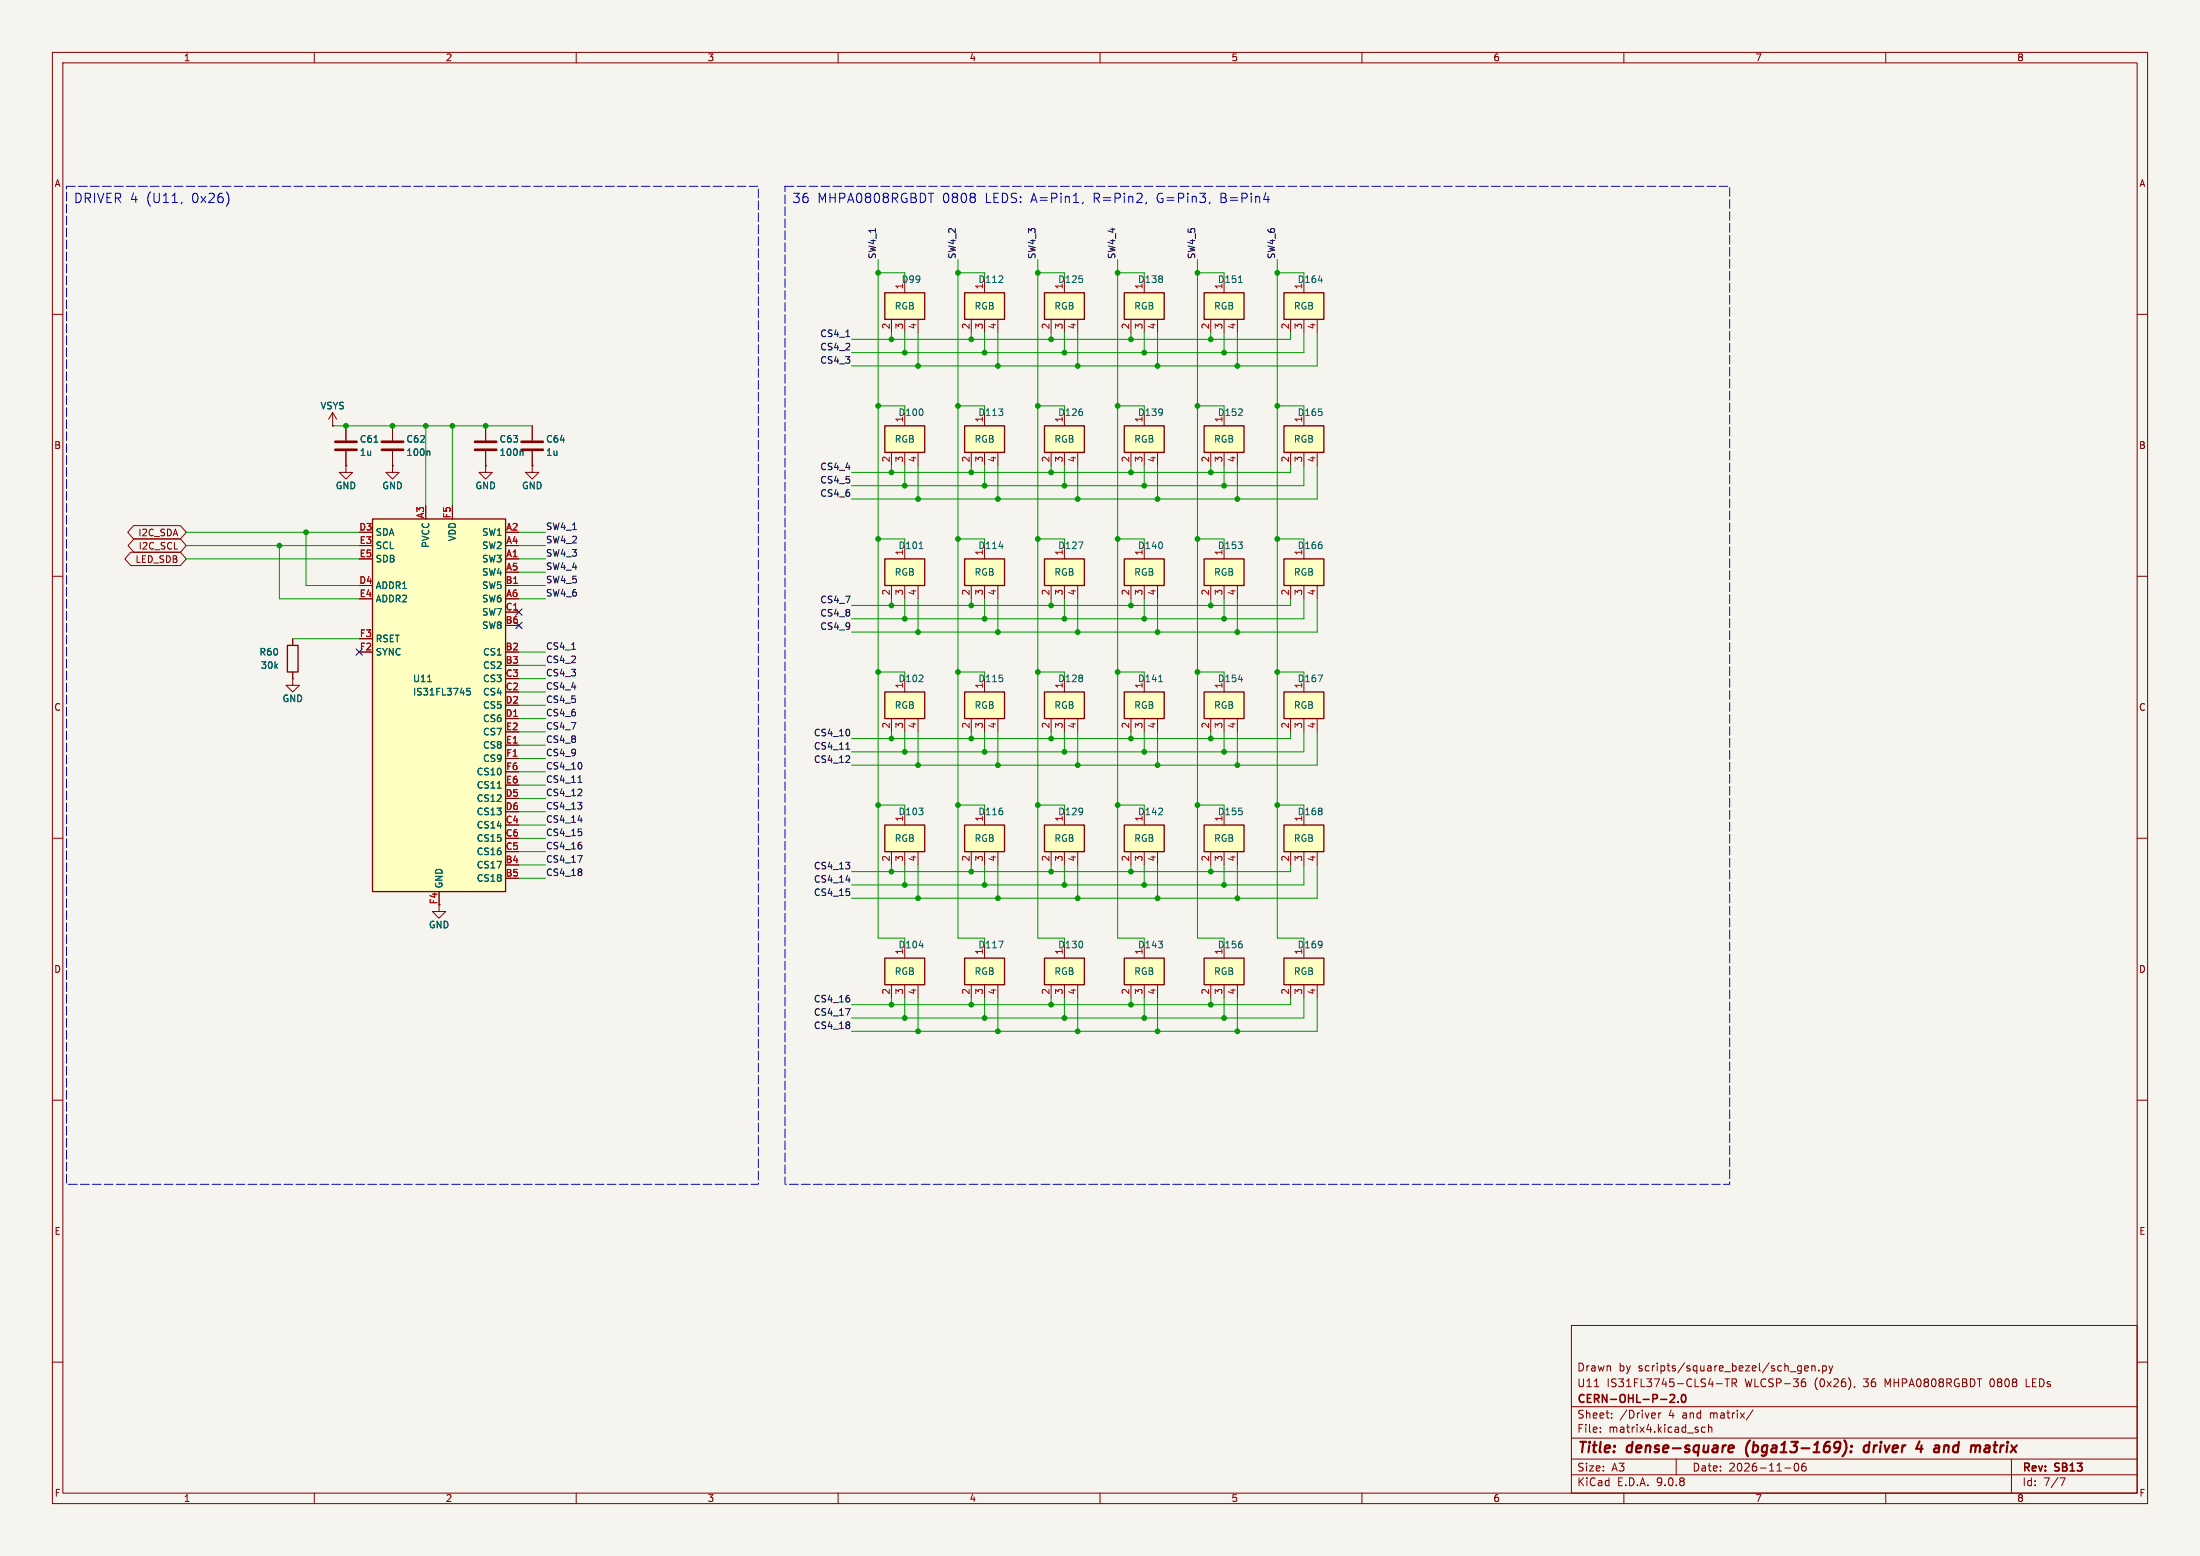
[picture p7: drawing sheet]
<svg xmlns="http://www.w3.org/2000/svg" width="420mm" height="297mm" viewBox="0 0 420 297" stroke-linecap="round" stroke-linejoin="round" font-family="sans-serif">
<path d="M0 0h420v297h-420z" fill="#f5f4ef" stroke="#f5f4ef" stroke-width=".19"/>
<g fill="none" stroke="#840000" stroke-width=".19">
<path d="M10 10h400v277h-400zM12 12h396v273h-396zM60 10v2M110 10v2M160 10v2M210 10v2M260 10v2M310 10v2M360 10v2M10 60h2M408 60h2M66 81.3v2.8"/>
<path d="M66 86.1v2.8M10 110h2M408 110h2M10 160h2M408 160h2M10 210h2M408 210h2M300 253h108v32h-108zM10 260h2M300 278.5h108M300 274.5h108M300 268.5h108"/>
<path d="M304.4 264.7h.8M305.5 273.2v.2M305.5 272.5v.1M307.7 270.5v.2M307.7 269.8v.1M316.7 269.7v1M317.1 269.7l-.3 .1-.1 .2M320 278.5v3M325.5 272.5l-.4-.1-.3 .3 .1 .6h.6M326.2 272.5l.2-.1 .3 .1 .1 .9M326.2 271.9v1.5M327.7 264.1h1.1"/>
<path d="M329.3 263.2h.9M329.7 263.2v1.5M330.7 264l.7-.1 .1-.2-.1-.4-.2-.1h-.5v1.5M331 264l.5 .7M334.7 269.1l-1.3 1.9M342.7 279.4a.81 .81 0 0 0 .3 1.4l.2-.2 .2-.4-.2-.8M344.2 279.4a1.17 1.17 0 0 0-.1 1.3h.6l.1-.6-.3-.2h-.4l-.2 .2M344.2 263.8h.4l.1 .2v.5l-.5 .2M344.5 261.2l.7-.2v-.2l-.5-.1-.2 .2 .1 .7h.6M344.6 263.2l-.4 .1M345.9 260.8l.2-.1 .3 .1 .1 .9M345.9 260.7v1"/>
<path d="M347.2 261.5v.2M347.9 260.8l.5-.1 .3 .3-.2 .6h-.6M347.9 260.7v1.5M349.2 260.7l.3 1M349.5 261.7l-.3 .5M349.9 260.7l-.4 1M354.1 264.6l-.2 .3M384 278.5v6.5M386.8 263.2v1.5h.7M408 260h2M60 285v2M110 285v2"/>
<path d="M160 285v2M210 285v2M260 285v2M300 281.5h108M310 285v2M340.7 280.2h1.2M360 285v2M393.2 282.1h1l-.6 1.5"/>
</g>
<g fill="none" stroke="#840000" stroke-width=".4">
<path d="M330 276.5l1-.2-.1-.3h-.7l-.3 .9 .3 .3 .6-.1M333.4 276.3v1.1M352.1 274.9a2.32 2.32 0 0 1-.4 3.1M353.4 277l-.1 .2M353.5 276v.2M356.8 276a.66 .66 0 0 0-1 .3v.5l.1 .3h.8M356.9 275.2l-.2 2M365.8 276.5h1.2M366.8 275.9l-.1 1.3M371.2 275.9l-.2 1.3M371.8 275.9l-.6 .2M379.6 275.9l-.6 .1"/>
<path d="M379.6 276.4h-.5a.4 .4 0 0 0-.3 .4 .4 .4 0 0 0 .2 .4h.5"/>
</g>
<path d="M318.8 266.3l.6-.1 .2 .1 .1 .3-.9 1.1h.9M320.3 267.5v.2M321.1 266.3l.2-.1a.8 .8 0 0 1 .5 .7 .8 .8 0 0 1-.5 .8l-.2-.2-.1-.4z" fill="none" stroke="#840000" stroke-width=".3"/>
<path d="M64 84.3h4.1M64 85.9h4.1" fill="none" stroke="#840000" stroke-width=".51"/>
<path d="M71.4 84.4h.7" fill="none" stroke="#006464" stroke-width=".19"/>
<path d="M184.1 182.9h7.7v5.1h-7.7z" fill="#ffffc2"/>
<path d="M184.1 182.9h7.7v5.1h-7.7z" fill="none" stroke="#840000" stroke-width=".25"/>
<path d="M185.4 188v2.5M188 180.3v2.6M188 188v2.5M190.5 188v2.5" fill="none" stroke="#840000" stroke-width=".19"/>
<path d="M190.7 179.6h.8l-.5 1.3" fill="none" stroke="#006464" stroke-width=".19"/>
<path d="M168.9 157.5h7.6v5.1h-7.6z" fill="#ffffc2"/>
<path d="M168.9 157.5h7.6v5.1h-7.6z" fill="none" stroke="#840000" stroke-width=".25"/>
<path d="M92.7 88.9v1.3h1.3l-1.3 1.2-1.3-1.2h1.3M92.7 88.9h.1M172.7 154.9v2.6M170.2 162.6v2.5M172.7 162.6v2.5M175.3 162.6v2.5" fill="none" stroke="#840000" stroke-width=".19"/>
<path d="M229.9 55.9h7.6v5.1h-7.6z" fill="#ffffc2"/>
<path d="M229.9 55.9h7.6v5.1h-7.6z" fill="none" stroke="#840000" stroke-width=".25"/>
<path d="M233.7 53.3v2.6M231.1 61v2.5M233.7 61v2.5M236.2 61v2.5" fill="none" stroke="#840000" stroke-width=".19"/>
<path d="M236.4 53.9h.8" fill="none" stroke="#006464" stroke-width=".19"/>
<path d="M229.9 182.9h7.6v5.1h-7.6z" fill="#ffffc2"/>
<path d="M229.9 182.9h7.6v5.1h-7.6z" fill="none" stroke="#840000" stroke-width=".25"/>
<path d="M231.1 188v2.5M233.7 180.3v2.6M233.7 188v2.5M236.2 188v2.5" fill="none" stroke="#840000" stroke-width=".19"/>
<path d="M184.1 106.7h7.7v5.1h-7.7z" fill="#ffffc2"/>
<path d="M184.1 106.7h7.7v5.1h-7.7z" fill="none" stroke="#840000" stroke-width=".25"/>
<path d="M185.4 111.8v2.5M188 104.1v2.6M188 111.8v2.5M190.5 111.8v2.5" fill="none" stroke="#840000" stroke-width=".19"/>
<path d="M190.7 104.3h.8" fill="none" stroke="#006464" stroke-width=".19"/>
<path d="M199.4 81.3h7.6v5.1h-7.6z" fill="#ffffc2"/>
<path d="M199.4 81.3h7.6v5.1h-7.6z" fill="none" stroke="#840000" stroke-width=".25"/>
<path d="M203.2 78.7v2.6M200.7 86.4v2.5M203.2 86.4v2.5M205.7 86.4v2.5" fill="none" stroke="#840000" stroke-width=".19"/>
<path d="M184.1 55.9h7.7v5.1h-7.7z" fill="#ffffc2"/>
<path d="M184.1 55.9h7.7v5.1h-7.7z" fill="none" stroke="#840000" stroke-width=".25"/>
<path d="M188 53.3v2.6M185.4 61v2.5M188 61v2.5M190.5 61v2.5" fill="none" stroke="#840000" stroke-width=".19"/>
<path d="M168.9 182.9h7.6v5.1h-7.6z" fill="#ffffc2"/>
<path d="M168.9 182.9h7.6v5.1h-7.6z" fill="none" stroke="#840000" stroke-width=".25"/>
<path d="M170.2 188v2.5M172.7 180.3v2.6M172.7 188v2.5M175.3 188v2.5" fill="none" stroke="#840000" stroke-width=".19"/>
<path d="M175.5 180.5h.8" fill="none" stroke="#006464" stroke-width=".19"/>
<path d="M184.1 81.3h7.7v5.1h-7.7z" fill="#ffffc2"/>
<path d="M184.1 81.3h7.7v5.1h-7.7z" fill="none" stroke="#840000" stroke-width=".25"/>
<path d="M188 78.7v2.6M185.4 86.4v2.5M188 86.4v2.5M190.5 86.4v2.5" fill="none" stroke="#840000" stroke-width=".19"/>
<path d="M199.4 55.9h7.6v5.1h-7.6z" fill="#ffffc2"/>
<path d="M199.4 55.9h7.6v5.1h-7.6z" fill="none" stroke="#840000" stroke-width=".25"/>
<path d="M203.2 53.3v2.6M200.7 61v2.5M203.2 61v2.5M205.7 61v2.5M92.7 81.3v2.8M92.7 86.1v2.8M101.6 88.9v1.3h1.3l-1.3 1.2-1.3-1.2h1.3M101.6 88.9h.1M101.6 81.3v2.8M101.6 86.1v2.8" fill="none" stroke="#840000" stroke-width=".19"/>
<path d="M90.7 84.3h4M90.7 85.9h4M99.6 84.3h4M99.6 85.9h4" fill="none" stroke="#840000" stroke-width=".51"/>
<path d="M99.7 86.1l.1 .2v.6" fill="none" stroke="#006464" stroke-width=".19"/>
<path d="M229.9 81.3h7.6v5.1h-7.6z" fill="#ffffc2"/>
<path d="M229.9 81.3h7.6v5.1h-7.6z" fill="none" stroke="#840000" stroke-width=".25"/>
<path d="M233.7 78.7v2.6M231.1 86.4v2.5M233.7 86.4v2.5M236.2 86.4v2.5" fill="none" stroke="#840000" stroke-width=".19"/>
<path d="M245.1 55.9h7.6v5.1h-7.6z" fill="#ffffc2"/>
<path d="M245.1 55.9h7.6v5.1h-7.6z" fill="none" stroke="#840000" stroke-width=".25"/>
<path d="M248.9 53.3v2.6M246.4 61v2.5M248.9 61v2.5M251.5 61v2.5" fill="none" stroke="#840000" stroke-width=".19"/>
<path d="M251.7 53.5h.8" fill="none" stroke="#006464" stroke-width=".19"/>
<path d="M199.4 157.5h7.6v5.1h-7.6z" fill="#ffffc2"/>
<path d="M199.4 157.5h7.6v5.1h-7.6z" fill="none" stroke="#840000" stroke-width=".25"/>
<path d="M63.5 78.7l-.8 1.3M63.5 78.7l.8 1.3M63.5 78.7v2.6M63.5 81.3h.1M203.2 154.9v2.6M200.7 162.6v2.5M203.2 162.6v2.5M205.7 162.6v2.5" fill="none" stroke="#840000" stroke-width=".19"/>
<path d="M71.1 99.1h25.4v71.1h-25.4z" fill="#ffffc2"/>
<path d="M71.1 99.1h25.4v71.1h-25.4zM54.9 123.2h2v5.1h-2z" fill="none" stroke="#840000" stroke-width=".25"/>
<g fill="none" stroke="#840000" stroke-width=".19">
<path d="M66 88.9v1.3h1.3l-1.3 1.2-1.2-1.2h1.2M66 88.9h.1M74.9 88.9v1.3h1.3l-1.3 1.2-1.2-1.2h1.2M74.9 88.9h.1M74.9 81.3v2.8M74.9 86.1v2.8M96.5 106.7h2.6M96.5 111.8h2.6M96.5 116.8h2.6M55.9 129.5v1.3h1.2l-1.2 1.3-1.3-1.3h1.3M55.9 129.5h.1M55.9 121.9v1.3"/>
<path d="M55.9 128.3v1.2M96.5 137.2h2.6M96.5 142.2h2.6M96.5 144.8h2.6M83.8 172.7v1.3h1.3l-1.3 1.3-1.3-1.3h1.3"/>
</g>
<path d="M81.9 86.1l.2 .2v.6M81.6 130.1h.8M89.7 131.4h-.6v.6l.2-.1h.4l.1 .2-.1 .4-.1 .2-.5-.2M94.9 150.4h.8" fill="none" stroke="#006464" stroke-width=".19"/>
<path d="M72.9 84.3h4.1M72.9 85.9h4.1" fill="none" stroke="#840000" stroke-width=".51"/>
<path d="M184.1 132.1h7.7v5.1h-7.7z" fill="#ffffc2"/>
<path d="M184.1 132.1h7.7v5.1h-7.7z" fill="none" stroke="#840000" stroke-width=".25"/>
<path d="M185.4 137.2v2.5M188 129.5v2.6M188 137.2v2.5M190.5 137.2v2.5" fill="none" stroke="#840000" stroke-width=".19"/>
<path d="M199.4 132.1h7.6v5.1h-7.6z" fill="#ffffc2"/>
<path d="M199.4 132.1h7.6v5.1h-7.6z" fill="none" stroke="#840000" stroke-width=".25"/>
<path d="M200.7 137.2v2.5M203.2 129.5v2.6M203.2 137.2v2.5M205.7 137.2v2.5" fill="none" stroke="#840000" stroke-width=".19"/>
<path d="M168.9 132.1h7.6v5.1h-7.6z" fill="#ffffc2"/>
<path d="M168.9 132.1h7.6v5.1h-7.6z" fill="none" stroke="#840000" stroke-width=".25"/>
<path d="M170.2 137.2v2.5M172.7 129.5v2.6M172.7 137.2v2.5M175.3 137.2v2.5" fill="none" stroke="#840000" stroke-width=".19"/>
<path d="M168.9 55.9h7.6v5.1h-7.6z" fill="#ffffc2"/>
<path d="M168.9 55.9h7.6v5.1h-7.6z" fill="none" stroke="#840000" stroke-width=".25"/>
<path d="M172.7 53.3v2.6M170.2 61v2.5M172.7 61v2.5M175.3 61v2.5" fill="none" stroke="#840000" stroke-width=".19"/>
<path d="M245.1 132.1h7.6v5.1h-7.6z" fill="#ffffc2"/>
<path d="M245.1 132.1h7.6v5.1h-7.6z" fill="none" stroke="#840000" stroke-width=".25"/>
<path d="M246.4 137.2v2.5M248.9 129.5v2.6M248.9 137.2v2.5M251.5 137.2v2.5" fill="none" stroke="#840000" stroke-width=".19"/>
<path d="M251.6 128.8h.9l-.6 1.3" fill="none" stroke="#006464" stroke-width=".19"/>
<path d="M214.6 81.3h7.6v5.1h-7.6z" fill="#ffffc2"/>
<path d="M214.6 81.3h7.6v5.1h-7.6z" fill="none" stroke="#840000" stroke-width=".25"/>
<path d="M218.4 78.7v2.6M215.9 86.4v2.5M218.4 86.4v2.5M221 86.4v2.5" fill="none" stroke="#840000" stroke-width=".19"/>
<path d="M229.9 132.1h7.6v5.1h-7.6z" fill="#ffffc2"/>
<path d="M229.9 132.1h7.6v5.1h-7.6z" fill="none" stroke="#840000" stroke-width=".25"/>
<path d="M231.1 137.2v2.5M233.7 129.5v2.6M233.7 137.2v2.5M236.2 137.2v2.5" fill="none" stroke="#840000" stroke-width=".19"/>
<path d="M236.4 129.7h.8" fill="none" stroke="#006464" stroke-width=".19"/>
<path d="M168.9 81.3h7.6v5.1h-7.6z" fill="#ffffc2"/>
<path d="M168.9 81.3h7.6v5.1h-7.6z" fill="none" stroke="#840000" stroke-width=".25"/>
<path d="M172.7 78.7v2.6M170.2 86.4v2.5M172.7 86.4v2.5M175.3 86.4v2.5" fill="none" stroke="#840000" stroke-width=".19"/>
<path d="M199.4 106.7h7.6v5.1h-7.6z" fill="#ffffc2"/>
<path d="M199.4 106.7h7.6v5.1h-7.6z" fill="none" stroke="#840000" stroke-width=".25"/>
<path d="M200.7 111.8v2.5M203.2 104.1v2.6M203.2 111.8v2.5M205.7 111.8v2.5" fill="none" stroke="#840000" stroke-width=".19"/>
<path d="M205.9 103.4h.8l-.5 1.3" fill="none" stroke="#006464" stroke-width=".19"/>
<path d="M199.4 182.9h7.6v5.1h-7.6z" fill="#ffffc2"/>
<path d="M199.4 182.9h7.6v5.1h-7.6z" fill="none" stroke="#840000" stroke-width=".25"/>
<path d="M200.7 188v2.5M203.2 180.3v2.6M203.2 188v2.5M205.7 188v2.5" fill="none" stroke="#840000" stroke-width=".19"/>
<path d="M245.1 106.7h7.6v5.1h-7.6z" fill="#ffffc2"/>
<path d="M245.1 106.7h7.6v5.1h-7.6z" fill="none" stroke="#840000" stroke-width=".25"/>
<path d="M246.4 111.8v2.5M248.9 104.1v2.6M248.9 111.8v2.5M251.5 111.8v2.5" fill="none" stroke="#840000" stroke-width=".19"/>
<path d="M245.1 157.5h7.6v5.1h-7.6z" fill="#ffffc2"/>
<path d="M245.1 157.5h7.6v5.1h-7.6z" fill="none" stroke="#840000" stroke-width=".25"/>
<path d="M248.9 154.9v2.6M246.4 162.6v2.5M248.9 162.6v2.5M251.5 162.6v2.5" fill="none" stroke="#840000" stroke-width=".19"/>
<path d="M214.6 106.7h7.6v5.1h-7.6z" fill="#ffffc2"/>
<path d="M214.6 106.7h7.6v5.1h-7.6z" fill="none" stroke="#840000" stroke-width=".25"/>
<path d="M215.9 111.8v2.5M218.4 104.1v2.6M218.4 111.8v2.5M221 111.8v2.5" fill="none" stroke="#840000" stroke-width=".19"/>
<path d="M229.9 106.7h7.6v5.1h-7.6z" fill="#ffffc2"/>
<path d="M229.9 106.7h7.6v5.1h-7.6z" fill="none" stroke="#840000" stroke-width=".25"/>
<path d="M231.1 111.8v2.5M233.7 104.1v2.6M233.7 111.8v2.5M236.2 111.8v2.5" fill="none" stroke="#840000" stroke-width=".19"/>
<path d="M184.1 157.5h7.7v5.1h-7.7z" fill="#ffffc2"/>
<path d="M184.1 157.5h7.7v5.1h-7.7z" fill="none" stroke="#840000" stroke-width=".25"/>
<path d="M188 154.9v2.6M185.4 162.6v2.5M188 162.6v2.5M190.5 162.6v2.5" fill="none" stroke="#840000" stroke-width=".19"/>
<path d="M168.9 106.7h7.6v5.1h-7.6z" fill="#ffffc2"/>
<path d="M168.9 106.7h7.6v5.1h-7.6z" fill="none" stroke="#840000" stroke-width=".25"/>
<path d="M170.2 111.8v2.5M172.7 104.1v2.6M172.7 111.8v2.5M175.3 111.8v2.5" fill="none" stroke="#840000" stroke-width=".19"/>
<path d="M175.5 104.7h.7" fill="none" stroke="#006464" stroke-width=".19"/>
<path d="M214.6 55.9h7.6v5.1h-7.6z" fill="#ffffc2"/>
<path d="M214.6 55.9h7.6v5.1h-7.6z" fill="none" stroke="#840000" stroke-width=".25"/>
<path d="M218.4 53.3v2.6M215.9 61v2.5M218.4 61v2.5M221 61v2.5" fill="none" stroke="#840000" stroke-width=".19"/>
<path d="M229.9 157.5h7.6v5.1h-7.6z" fill="#ffffc2"/>
<path d="M229.9 157.5h7.6v5.1h-7.6z" fill="none" stroke="#840000" stroke-width=".25"/>
<path d="M233.7 154.9v2.6M231.1 162.6v2.5M233.7 162.6v2.5M236.2 162.6v2.5" fill="none" stroke="#840000" stroke-width=".19"/>
<path d="M214.6 157.5h7.6v5.1h-7.6z" fill="#ffffc2"/>
<path d="M214.6 157.5h7.6v5.1h-7.6z" fill="none" stroke="#840000" stroke-width=".25"/>
<path d="M218.4 154.9v2.6M215.9 162.6v2.5M218.4 162.6v2.5M221 162.6v2.5" fill="none" stroke="#840000" stroke-width=".19"/>
<path d="M245.1 81.3h7.6v5.1h-7.6z" fill="#ffffc2"/>
<path d="M245.1 81.3h7.6v5.1h-7.6z" fill="none" stroke="#840000" stroke-width=".25"/>
<path d="M248.9 78.7v2.6M246.4 86.4v2.5M248.9 86.4v2.5M251.5 86.4v2.5" fill="none" stroke="#840000" stroke-width=".19"/>
<path d="M214.6 182.9h7.6v5.1h-7.6z" fill="#ffffc2"/>
<path d="M214.6 182.9h7.6v5.1h-7.6z" fill="none" stroke="#840000" stroke-width=".25"/>
<path d="M215.9 188v2.5M218.4 180.3v2.6M218.4 188v2.5M221 188v2.5" fill="none" stroke="#840000" stroke-width=".19"/>
<path d="M245.1 182.9h7.6v5.1h-7.6z" fill="#ffffc2"/>
<path d="M245.1 182.9h7.6v5.1h-7.6z" fill="none" stroke="#840000" stroke-width=".25"/>
<path d="M246.4 188v2.5M248.9 180.3v2.6M248.9 188v2.5M251.5 188v2.5" fill="none" stroke="#840000" stroke-width=".19"/>
<path d="M214.6 132.1h7.6v5.1h-7.6z" fill="#ffffc2"/>
<path d="M214.6 132.1h7.6v5.1h-7.6z" fill="none" stroke="#840000" stroke-width=".25"/>
<g fill="none" stroke="#840000" stroke-width=".19">
<path d="M63.5 81.3h.1M66 88.9h.1M66 81.3v2.8M66 86.1v2.8M74.9 88.9h.1M74.9 81.3v2.8M74.9 86.1v2.8M92.7 88.9h.1M92.7 81.3v2.8M92.7 86.1v2.8M101.6 88.9h.1M101.6 81.3v2.8"/>
<path d="M101.6 86.1v2.8M25 105.4h9.4l1.2 1.3-1.2 1.3h-9.4l-1.2-1.3zM25.5 100.3h8.9l1.2 1.3-1.2 1.3h-8.9l-1.1-1.3zM25.6 102.9h8.8l1.2 1.2-1.2 1.3h-8.8l-1.2-1.3zM96.5 106.7h2.6M96.5 111.8h2.6M96.5 116.8h2.6M55.9 129.5h.1M55.9 121.9v1.3M55.9 128.3v1.2M96.5 137.2h2.6M215.9 137.2v2.5"/>
<path d="M218.4 129.5v2.6M218.4 137.2v2.5M221 137.2v2.5M96.5 142.2h2.6M96.5 144.8h2.6"/>
</g>
<path d="M71.4 84.4h.7M81.9 86.1l.2 .2v.6M99.7 86.1l.1 .2v.6M81.6 130.1h.8M89.7 131.4h-.6v.6l.2-.1h.4l.1 .2-.1 .4-.1 .2-.5-.2M221.2 130.1h.7M94.9 150.4h.8" fill="none" stroke="#006464" stroke-width=".19"/>
<g fill="none" stroke="#0f0f0f" stroke-width=".19">
<path d="M161.5 64.3h.7M109.1 123.9h.8M110.3 151.9h.8M110.3 156.5h.8M110.3 149.3h.8M111 150.7v.5M161.4 145.5h.8M161.5 143h.7M162.2 144.4v.4M110.3 163.3h.8l-.5 1.3M161.5 168h.8M162.2 170.3v.5"/>
<path d="M161.4 192.5h.9l-.6 1.3"/>
</g>
<g fill="none" stroke="#009600" stroke-width=".19">
<path d="M167.6 52.1h5.1v1.2M167.6 49.5v129.6h5.1v1.2M182.9 52.1h5.1v1.2M182.9 49.5v129.6h5.1v1.2M198.1 52.1h5.1v1.2M198.1 49.5v129.6h5.1v1.2M213.4 52.1h5v1.2M213.4 49.5v129.6h5v1.2M228.6 49.5v129.6h5.1v1.2M228.6 52.1h5.1v1.2M243.8 52.1h5.1v1.2M243.8 49.5v129.6h5.1v1.2"/>
<path d="M167.6 77.5h5.1v1.2M170.2 63.5v1.3M172.7 63.5v3.8M175.3 63.5v6.4M182.9 77.5h5.1v1.2M185.4 63.5v1.3M188 63.5v3.8M190.5 63.5v6.4M198.1 77.5h5.1v1.2M200.7 63.5v1.3M203.2 63.5v3.8M205.7 63.5v6.4"/>
<path d="M213.4 77.5h5v1.2M215.9 63.5v1.3M218.4 63.5v3.8M221 63.5v6.4M228.6 77.5h5.1v1.2M231.1 63.5v1.3M233.7 63.5v3.8M236.2 63.5v6.4M243.8 77.5h5.1v1.2M246.4 63.5v1.3h-83.8M248.9 63.5v3.8h-86.3M251.5 63.5v6.4h-88.9"/>
<path d="M63.5 81.3h38.1M81.3 81.3v15.2M86.4 81.3v15.2M170.2 88.9v1.3M172.7 88.9v3.8M175.3 88.9v6.4M185.4 88.9v1.3M188 88.9v3.8M190.5 88.9v6.4M200.7 88.9v1.3M203.2 88.9v3.8M205.7 88.9v6.4"/>
<path d="M215.9 88.9v1.3M218.4 88.9v3.8M221 88.9v6.4M231.1 88.9v1.3M233.7 88.9v3.8M236.2 88.9v6.4M246.4 88.9v1.3h-83.8M248.9 88.9v3.8h-86.3M251.5 88.9v6.4h-88.9M35.6 101.6h33M35.6 104.1h33M35.6 106.7h33"/>
<path d="M53.3 104.1v10.2h15.3M58.4 101.6v10.2h10.2M99.1 101.6h5M99.1 104.1h5M99.1 114.3h5M99.1 111.8h5M99.1 106.7h5M99.1 109.2h5M167.6 102.9h5.1v1.2M170.2 114.3v1.3M172.7 114.3v3.8M175.3 114.3v6.4"/>
<path d="M182.9 102.9h5.1v1.2M185.4 114.3v1.3M188 114.3v3.8M190.5 114.3v6.4M198.1 102.9h5.1v1.2M200.7 114.3v1.3M203.2 114.3v3.8M205.7 114.3v6.4M213.4 102.9h5v1.2M215.9 114.3v1.3M218.4 114.3v3.8M221 114.3v6.4"/>
<path d="M228.6 102.9h5.1v1.2M231.1 114.3v1.3M233.7 114.3v3.8M236.2 114.3v6.4M243.8 102.9h5.1v1.2M246.4 114.3v1.3h-83.8M248.9 114.3v3.8h-86.3M251.5 114.3v6.4h-88.9M55.9 121.9h12.7M99.1 134.6h5M99.1 127h5M99.1 129.5h5"/>
<path d="M99.1 132.1h5M99.1 137.2h5M99.1 139.7h5M99.1 124.5h5M167.6 128.3h5.1v1.2M170.2 139.7v1.3M172.7 139.7v3.8M175.3 139.7v6.4M182.9 128.3h5.1v1.2M185.4 139.7v1.3M188 139.7v3.8M190.5 139.7v6.4"/>
<path d="M198.1 128.3h5.1v1.2M200.7 139.7v1.3M203.2 139.7v3.8M205.7 139.7v6.4M213.4 128.3h5v1.2M215.9 139.7v1.3M218.4 139.7v3.8M221 139.7v6.4M228.6 128.3h5.1v1.2M231.1 139.7v1.3M233.7 139.7v3.8M236.2 139.7v6.4"/>
<path d="M243.8 128.3h5.1v1.2M246.4 139.7v1.3h-83.8M248.9 139.7v3.8h-86.3M251.5 139.7v6.4h-88.9M99.1 157.5h5M99.1 154.9h5M99.1 152.4h5M99.1 149.9h5M99.1 147.3h5M99.1 144.8h5M99.1 142.2h5M167.6 153.7h5.1v1.2"/>
<path d="M182.9 153.7h5.1v1.2M198.1 153.7h5.1v1.2M213.4 153.7h5v1.2M228.6 153.7h5.1v1.2M243.8 153.7h5.1v1.2M99.1 162.6h5M99.1 167.6h5M99.1 165.1h5M99.1 160h5M170.2 165.1v1.3M172.7 165.1v3.8M175.3 165.1v6.4"/>
<path d="M185.4 165.1v1.3M188 165.1v3.8M190.5 165.1v6.4M200.7 165.1v1.3M203.2 165.1v3.8M205.7 165.1v6.4M215.9 165.1v1.3M218.4 165.1v3.8M221 165.1v6.4M231.1 165.1v1.3M233.7 165.1v3.8M236.2 165.1v6.4"/>
<path d="M246.4 165.1v1.3h-83.8M248.9 165.1v3.8h-86.3M251.5 165.1v6.4h-88.9M170.2 190.5v1.3M172.7 190.5v3.8M175.3 190.5v6.4M185.4 190.5v1.3M188 190.5v3.8M190.5 190.5v6.4M200.7 190.5v1.3M203.2 190.5v3.8M205.7 190.5v6.4"/>
<path d="M215.9 190.5v1.3M218.4 190.5v3.8M221 190.5v6.4M231.1 190.5v1.3M233.7 190.5v3.8M236.2 190.5v6.4M246.4 190.5v1.3h-83.8M248.9 190.5v3.8h-86.3M251.5 190.5v6.4h-88.9"/>
</g>
<path d="M98.5 116.2l1.2 1.2M98.5 118.8l1.2 1.2M99.7 116.2l-1.2 1.2M99.7 118.8l-1.2 1.2M68 123.9l1.2 1.2M69.2 123.9l-1.2 1.2" fill="none" stroke="#000084" stroke-width=".19"/>
<path d="M34.7 38.6l-.1 .3M43.4 37l.3 .8-.3 1.2M177.2 36.9h1M186.1 37.1v.4M186.1 37.8v.7M206.8 38.6l-.2 .3M218.9 38.6l-.2 .3M231 38.6l-.2 .3M241.2 38.1h1.1" fill="none" stroke="#0000c2" stroke-width=".19"/>
<path d="M12.7 35.6h132.1v190.5h-132.1zM149.9 35.6h180.3v190.5h-180.3z" fill="none" stroke="#0000c2" stroke-width=".19" stroke-dasharray="1.7 .6"/>
<g fill="#009600" stroke="#009600" stroke-width=".19">
<circle cx="228.6" cy="153.7" r=".46"/>
<circle cx="218.4" cy="143.5" r=".46"/>
<circle cx="221" cy="146.1" r=".46"/>
<circle cx="215.9" cy="166.4" r=".46"/>
<circle cx="231.1" cy="166.4" r=".46"/>
<circle cx="221" cy="171.5" r=".46"/>
<circle cx="236.2" cy="171.5" r=".46"/>
<circle cx="200.7" cy="166.4" r=".46"/>
<circle cx="175.3" cy="171.5" r=".46"/>
<circle cx="190.5" cy="171.5" r=".46"/>
<circle cx="205.7" cy="171.5" r=".46"/>
<circle cx="170.2" cy="191.8" r=".46"/>
<circle cx="185.4" cy="191.8" r=".46"/>
<circle cx="172.7" cy="194.3" r=".46"/>
<circle cx="188" cy="194.3" r=".46"/>
<circle cx="215.9" cy="191.8" r=".46"/>
<circle cx="231.1" cy="191.8" r=".46"/>
<circle cx="218.4" cy="194.3" r=".46"/>
<circle cx="233.7" cy="194.3" r=".46"/>
<circle cx="53.3" cy="104.1" r=".46"/>
<circle cx="74.9" cy="81.3" r=".46"/>
<circle cx="81.3" cy="81.3" r=".46"/>
<circle cx="86.4" cy="81.3" r=".46"/>
<circle cx="92.7" cy="81.3" r=".46"/>
<circle cx="58.4" cy="101.6" r=".46"/>
<circle cx="66" cy="81.3" r=".46"/>
<circle cx="215.9" cy="64.8" r=".46"/>
<circle cx="231.1" cy="64.8" r=".46"/>
<circle cx="218.4" cy="67.3" r=".46"/>
<circle cx="233.7" cy="67.3" r=".46"/>
<circle cx="167.6" cy="52.1" r=".46"/>
<circle cx="182.9" cy="52.1" r=".46"/>
<circle cx="198.1" cy="52.1" r=".46"/>
<circle cx="213.4" cy="52.1" r=".46"/>
<circle cx="228.6" cy="52.1" r=".46"/>
<circle cx="221" cy="69.9" r=".46"/>
<circle cx="236.2" cy="69.9" r=".46"/>
<circle cx="243.8" cy="52.1" r=".46"/>
<circle cx="231.1" cy="90.2" r=".46"/>
<circle cx="233.7" cy="92.7" r=".46"/>
<circle cx="228.6" cy="77.5" r=".46"/>
<circle cx="243.8" cy="77.5" r=".46"/>
<circle cx="205.7" cy="95.3" r=".46"/>
<circle cx="221" cy="95.3" r=".46"/>
<circle cx="236.2" cy="95.3" r=".46"/>
<circle cx="215.9" cy="115.6" r=".46"/>
<circle cx="231.1" cy="115.6" r=".46"/>
<circle cx="213.4" cy="102.9" r=".46"/>
<circle cx="228.6" cy="102.9" r=".46"/>
<circle cx="203.2" cy="194.3" r=".46"/>
<circle cx="190.5" cy="196.9" r=".46"/>
<circle cx="205.7" cy="196.9" r=".46"/>
<circle cx="221" cy="196.9" r=".46"/>
<circle cx="236.2" cy="196.9" r=".46"/>
<circle cx="200.7" cy="191.8" r=".46"/>
<circle cx="175.3" cy="196.9" r=".46"/>
<circle cx="243.8" cy="102.9" r=".46"/>
<circle cx="231.1" cy="141" r=".46"/>
<circle cx="233.7" cy="143.5" r=".46"/>
<circle cx="236.2" cy="146.1" r=".46"/>
<circle cx="243.8" cy="128.3" r=".46"/>
<circle cx="243.8" cy="153.7" r=".46"/>
<circle cx="215.9" cy="141" r=".46"/>
<circle cx="172.7" cy="143.5" r=".46"/>
<circle cx="188" cy="143.5" r=".46"/>
<circle cx="203.2" cy="143.5" r=".46"/>
<circle cx="175.3" cy="146.1" r=".46"/>
<circle cx="190.5" cy="146.1" r=".46"/>
<circle cx="205.7" cy="146.1" r=".46"/>
<circle cx="213.4" cy="153.7" r=".46"/>
<circle cx="185.4" cy="166.4" r=".46"/>
<circle cx="188" cy="168.9" r=".46"/>
<circle cx="203.2" cy="168.9" r=".46"/>
<circle cx="198.1" cy="153.7" r=".46"/>
<circle cx="170.2" cy="166.4" r=".46"/>
<circle cx="172.7" cy="168.9" r=".46"/>
<circle cx="167.6" cy="153.7" r=".46"/>
<circle cx="182.9" cy="153.7" r=".46"/>
<circle cx="218.4" cy="168.9" r=".46"/>
<circle cx="233.7" cy="168.9" r=".46"/>
<circle cx="170.2" cy="64.8" r=".46"/>
<circle cx="185.4" cy="64.8" r=".46"/>
<circle cx="172.7" cy="67.3" r=".46"/>
<circle cx="188" cy="67.3" r=".46"/>
<circle cx="200.7" cy="64.8" r=".46"/>
<circle cx="203.2" cy="67.3" r=".46"/>
<circle cx="175.3" cy="69.9" r=".46"/>
<circle cx="190.5" cy="69.9" r=".46"/>
<circle cx="205.7" cy="69.9" r=".46"/>
<circle cx="170.2" cy="90.2" r=".46"/>
<circle cx="185.4" cy="90.2" r=".46"/>
<circle cx="200.7" cy="90.2" r=".46"/>
<circle cx="215.9" cy="90.2" r=".46"/>
<circle cx="213.4" cy="77.5" r=".46"/>
<circle cx="172.7" cy="92.7" r=".46"/>
<circle cx="188" cy="92.7" r=".46"/>
<circle cx="203.2" cy="92.7" r=".46"/>
<circle cx="218.4" cy="92.7" r=".46"/>
<circle cx="175.3" cy="95.3" r=".46"/>
<circle cx="190.5" cy="95.3" r=".46"/>
<circle cx="167.6" cy="77.5" r=".46"/>
<circle cx="182.9" cy="77.5" r=".46"/>
<circle cx="198.1" cy="77.5" r=".46"/>
<circle cx="170.2" cy="115.6" r=".46"/>
<circle cx="185.4" cy="115.6" r=".46"/>
<circle cx="200.7" cy="115.6" r=".46"/>
<circle cx="172.7" cy="118.1" r=".46"/>
<circle cx="188" cy="118.1" r=".46"/>
<circle cx="175.3" cy="120.7" r=".46"/>
<circle cx="190.5" cy="120.7" r=".46"/>
<circle cx="167.6" cy="102.9" r=".46"/>
<circle cx="182.9" cy="102.9" r=".46"/>
<circle cx="198.1" cy="102.9" r=".46"/>
<circle cx="218.4" cy="118.1" r=".46"/>
<circle cx="233.7" cy="118.1" r=".46"/>
<circle cx="221" cy="120.7" r=".46"/>
<circle cx="236.2" cy="120.7" r=".46"/>
<circle cx="213.4" cy="128.3" r=".46"/>
<circle cx="228.6" cy="128.3" r=".46"/>
<circle cx="203.2" cy="118.1" r=".46"/>
<circle cx="205.7" cy="120.7" r=".46"/>
<circle cx="200.7" cy="141" r=".46"/>
<circle cx="198.1" cy="128.3" r=".46"/>
<circle cx="170.2" cy="141" r=".46"/>
<circle cx="185.4" cy="141" r=".46"/>
<circle cx="167.6" cy="128.3" r=".46"/>
<circle cx="182.9" cy="128.3" r=".46"/>
</g>
<g font-size="2.8" fill="#840000">
<text x="301" y="277.9">Title:</text>
<text x="310.6" y="277.9">dense-square</text>
<text x="334.1" y="277.9">(bga13-169):</text>
<text x="357.5" y="277.9">driver</text>
<text x="368.3" y="277.9">4</text>
<text x="372.5" y="277.9">and</text>
<text x="380.3" y="277.9">matrix</text>
</g>
<g font-size="2.5" fill="#0000c2">
<text x="14" y="39">DRIVER 4</text>
<text x="27.9" y="39">(U11,</text>
<text x="36.6" y="39">0x26)</text>
<text x="151.1" y="39">36</text>
<text x="156" y="39">MHPA0808RGBDT</text>
<text x="179.9" y="39">0808</text>
<text x="188.1" y="39">LEDS: A=Pin1,</text>
<text x="208.9" y="39">R=Pin2,</text>
<text x="221.1" y="39">G=Pin3,</text>
<text x="233.3" y="39">B=Pin4</text>
</g>
<g font-size="2.1" fill="#840000">
<text x="301" y="262">Drawn</text>
<text x="309" y="262">by</text>
<text x="312.8" y="262">scripts/square_bezel/sch_gen.py</text>
<text x="301" y="268.2">CERN-OHL-P-2.0</text>
<text x="301" y="265">U11</text>
<text x="306.7" y="265">IS31FL3745-CLS4-TR</text>
<text x="333.2" y="265">WLCSP-36</text>
<text x="346.5" y="265">(0x26),</text>
<text x="356" y="265">36</text>
<text x="360.2" y="265">MHPA0808RGBDT</text>
<text x="380.4" y="265">0808</text>
<text x="387.4" y="265">LEDs</text>
<text x="301" y="273.7">File:</text>
<text x="301" y="271">Sheet:</text>
<text x="307.1" y="273.7">matrix4.kicad_sch</text>
<text x="309.2" y="271">/Driver</text>
<text x="318.6" y="271">4</text>
<text x="321.3" y="271">and</text>
<text x="326.7" y="271">matrix/</text>
<text x="301" y="281.1">Size:</text>
<text x="307.6" y="281.1">A3</text>
<text x="323" y="281.1">Date:</text>
<text x="330" y="281.1">2026-11-06</text>
<text x="386" y="281.3">Rev:</text>
<text x="392.4" y="281.3">SB13</text>
<text x="301" y="283.9">KiCad</text>
<text x="308.7" y="283.9">E.D.A.</text>
<text x="316.3" y="283.9">9.0.8</text>
<text x="386" y="283.9">Id:</text>
<text x="390.1" y="283.9">7/7</text>
</g>
<g font-size="1.8" fill="#840000">
<text x="35" y="11.9">1</text>
<text x="85" y="11.9">2</text>
<text x="135" y="11.9">3</text>
<text x="185" y="11.9">4</text>
<text x="235" y="11.9">5</text>
<text x="285" y="11.9">6</text>
<text x="335" y="11.9">7</text>
<text x="385" y="11.9">8</text>
<text x="10.3" y="35.9">A</text>
<text x="408.3" y="35.9">A</text>
<text x="10.3" y="85.9">B</text>
<text x="408.2" y="85.9">B</text>
<text x="25.8" y="107.6">LED_SDB</text>
<text x="26.3" y="102.6">I2C_SDA</text>
<text x="26.4" y="105.1">I2C_SCL</text>
<text x="10.3" y="135.9">C</text>
<text x="408.2" y="135.9">C</text>
<text x="83.6" y="172.7" transform="rotate(-90 83.6 172.7)">F4</text>
<text x="10.3" y="185.9">D</text>
<text x="408.2" y="185.9">D</text>
<text x="10.3" y="235.9">E</text>
<text x="408.3" y="235.9">E</text>
<text x="10.3" y="285.9">F</text>
<text x="35" y="286.9">1</text>
<text x="85" y="286.9">2</text>
<text x="135" y="286.9">3</text>
<text x="185" y="286.9">4</text>
<text x="235" y="286.9">5</text>
<text x="285" y="286.9">6</text>
<text x="335" y="286.9">7</text>
<text x="385" y="286.9">8</text>
<text x="408.3" y="285.9">F</text>
</g>
<g font-size="1.8" fill="#0f0f0f">
<text x="167.3" y="49.5" transform="rotate(-90 167.3 49.5)">SW4_1</text>
<text x="182.5" y="49.5" transform="rotate(-90 182.5 49.5)">SW4_2</text>
<text x="197.8" y="49.5" transform="rotate(-90 197.8 49.5)">SW4_3</text>
<text x="213" y="49.5" transform="rotate(-90 213 49.5)">SW4_4</text>
<text x="228.3" y="49.5" transform="rotate(-90 228.3 49.5)">SW4_5</text>
<text x="243.5" y="49.5" transform="rotate(-90 243.5 49.5)">SW4_6</text>
<text x="156.5" y="64.4">CS4_1</text>
<text x="156.5" y="67">CS4_2</text>
<text x="156.5" y="69.5">CS4_3</text>
<text x="156.5" y="89.8">CS4_4</text>
<text x="156.5" y="92.4">CS4_5</text>
<text x="156.5" y="94.9">CS4_6</text>
<text x="104.1" y="101.3">SW4_1</text>
<text x="104.1" y="103.8">SW4_2</text>
<text x="104.1" y="106.3">SW4_3</text>
<text x="104.1" y="108.9">SW4_4</text>
<text x="104.1" y="111.4">SW4_5</text>
<text x="104.1" y="114">SW4_6</text>
<text x="156.5" y="115.2">CS4_7</text>
<text x="156.5" y="117.8">CS4_8</text>
<text x="104.1" y="124.1">CS4_1</text>
<text x="156.5" y="120.3">CS4_9</text>
<text x="104.1" y="131.7">CS4_4</text>
<text x="104.1" y="129.2">CS4_3</text>
<text x="104.1" y="126.7">CS4_2</text>
<text x="104.1" y="134.3">CS4_5</text>
<text x="104.1" y="136.8">CS4_6</text>
<text x="104.1" y="139.4">CS4_7</text>
<text x="104.1" y="141.9">CS4_8</text>
<text x="155.3" y="140.6">CS4_10</text>
<text x="155.3" y="143.2">CS4_11</text>
<text x="104.1" y="149.5">CS4_11</text>
<text x="104.1" y="147">CS4_10</text>
<text x="104.1" y="144.4">CS4_9</text>
<text x="155.3" y="145.7">CS4_12</text>
<text x="104.1" y="154.6">CS4_13</text>
<text x="104.1" y="152.1">CS4_12</text>
<text x="104.1" y="157.1">CS4_14</text>
<text x="104.1" y="159.7">CS4_15</text>
<text x="104.1" y="162.2">CS4_16</text>
<text x="104.1" y="164.8">CS4_17</text>
<text x="104.1" y="167.3">CS4_18</text>
<text x="155.3" y="166">CS4_13</text>
<text x="155.3" y="168.6">CS4_14</text>
<text x="155.3" y="171.1">CS4_15</text>
<text x="155.3" y="191.4">CS4_16</text>
<text x="155.3" y="194">CS4_17</text>
<text x="155.3" y="196.5">CS4_18</text>
</g>
<g font-size="1.8" fill="#006464">
<text x="170.7" y="59.3">RGB</text>
<text x="172" y="54.2">D99</text>
<text x="186" y="59.3">RGB</text>
<text x="186.7" y="54.2">D112</text>
<text x="201.2" y="59.3">RGB</text>
<text x="201.9" y="54.2">D125</text>
<text x="216.4" y="59.3">RGB</text>
<text x="217.2" y="54.2">D138</text>
<text x="231.7" y="59.3">RGB</text>
<text x="232.4" y="54.2">D151</text>
<text x="246.9" y="59.3">RGB</text>
<text x="247.6" y="54.2">D164</text>
<text x="61.1" y="78.3">VSYS</text>
<text x="171.4" y="79.6">D100</text>
<text x="186.7" y="79.6">D113</text>
<text x="201.9" y="79.6">D126</text>
<text x="217.2" y="79.6">D139</text>
<text x="232.4" y="79.6">D152</text>
<text x="247.6" y="79.6">D165</text>
<text x="68.6" y="87.2">1u</text>
<text x="68.6" y="84.7">C61</text>
<text x="77.5" y="87.2">100n</text>
<text x="77.5" y="84.7">C62</text>
<text x="95.3" y="87.2">100n</text>
<text x="95.3" y="84.7">C63</text>
<text x="104.1" y="87.2">1u</text>
<text x="104.1" y="84.7">C64</text>
<text x="170.7" y="84.7">RGB</text>
<text x="186" y="84.7">RGB</text>
<text x="201.2" y="84.7">RGB</text>
<text x="216.4" y="84.7">RGB</text>
<text x="231.7" y="84.7">RGB</text>
<text x="246.9" y="84.7">RGB</text>
<text x="64" y="93.6">GND</text>
<text x="72.9" y="93.6">GND</text>
<text x="90.7" y="93.6">GND</text>
<text x="99.6" y="93.6">GND</text>
<text x="71.6" y="102.5">SDA</text>
<text x="71.6" y="105">SCL</text>
<text x="71.6" y="107.5">SDB</text>
<text x="82.1" y="104.7" transform="rotate(-90 82.1 104.7)">PVCC</text>
<text x="87.2" y="103.4" transform="rotate(-90 87.2 103.4)">VDD</text>
<text x="91.9" y="102.5">SW1</text>
<text x="91.9" y="105">SW2</text>
<text x="91.9" y="107.5">SW3</text>
<text x="171.4" y="105">D101</text>
<text x="186.7" y="105">D114</text>
<text x="201.9" y="105">D127</text>
<text x="217.2" y="105">D140</text>
<text x="232.4" y="105">D153</text>
<text x="247.6" y="105">D166</text>
<text x="71.6" y="112.6">ADDR1</text>
<text x="91.9" y="110.1">SW4</text>
<text x="91.9" y="112.6">SW5</text>
<text x="170.7" y="110.1">RGB</text>
<text x="186" y="110.1">RGB</text>
<text x="201.2" y="110.1">RGB</text>
<text x="216.4" y="110.1">RGB</text>
<text x="231.7" y="110.1">RGB</text>
<text x="246.9" y="110.1">RGB</text>
<text x="71.6" y="115.2">ADDR2</text>
<text x="91.9" y="115.2">SW6</text>
<text x="91.9" y="117.7">SW7</text>
<text x="49.4" y="125.3">R60</text>
<text x="71.6" y="122.8">RSET</text>
<text x="71.6" y="125.3">SYNC</text>
<text x="91.9" y="120.2">SW8</text>
<text x="92.1" y="125.3">CS1</text>
<text x="49.7" y="127.9">30k</text>
<text x="78.7" y="130.4">U11</text>
<text x="92.1" y="127.9">CS2</text>
<text x="92.1" y="130.4">CS3</text>
<text x="171.4" y="130.4">D102</text>
<text x="186.7" y="130.4">D115</text>
<text x="201.9" y="130.4">D128</text>
<text x="217.2" y="130.4">D141</text>
<text x="232.4" y="130.4">D154</text>
<text x="247.6" y="130.4">D167</text>
<text x="53.8" y="134.2">GND</text>
<text x="78.7" y="132.9">IS31FL3745</text>
<text x="92.1" y="132.9">CS4</text>
<text x="92.1" y="135.5">CS5</text>
<text x="170.7" y="135.5">RGB</text>
<text x="186" y="135.5">RGB</text>
<text x="201.2" y="135.5">RGB</text>
<text x="216.4" y="135.5">RGB</text>
<text x="231.7" y="135.5">RGB</text>
<text x="246.9" y="135.5">RGB</text>
<text x="92.1" y="138">CS6</text>
<text x="92.1" y="140.6">CS7</text>
<text x="92.1" y="143.1">CS8</text>
<text x="90.9" y="148.2">CS10</text>
<text x="92.1" y="145.6">CS9</text>
<text x="90.9" y="150.7">CS11</text>
<text x="90.9" y="153.3">CS12</text>
<text x="90.9" y="155.8">CS13</text>
<text x="171.4" y="155.8">D103</text>
<text x="186.7" y="155.8">D116</text>
<text x="201.9" y="155.8">D129</text>
<text x="217.2" y="155.8">D142</text>
<text x="232.4" y="155.8">D155</text>
<text x="247.6" y="155.8">D168</text>
<text x="90.9" y="158.3">CS14</text>
<text x="90.9" y="160.9">CS15</text>
<text x="170.7" y="160.9">RGB</text>
<text x="186" y="160.9">RGB</text>
<text x="201.2" y="160.9">RGB</text>
<text x="216.4" y="160.9">RGB</text>
<text x="231.7" y="160.9">RGB</text>
<text x="246.9" y="160.9">RGB</text>
<text x="90.9" y="163.4">CS16</text>
<text x="90.9" y="166">CS17</text>
<text x="84.7" y="169.7" transform="rotate(-90 84.7 169.7)">GND</text>
<text x="90.9" y="168.5">CS18</text>
<text x="81.8" y="177.4">GND</text>
<text x="171.4" y="181.2">D104</text>
<text x="186.7" y="181.2">D117</text>
<text x="201.9" y="181.2">D130</text>
<text x="217.2" y="181.2">D143</text>
<text x="232.4" y="181.2">D156</text>
<text x="247.6" y="181.2">D169</text>
<text x="170.7" y="186.3">RGB</text>
<text x="186" y="186.3">RGB</text>
<text x="201.2" y="186.3">RGB</text>
<text x="216.4" y="186.3">RGB</text>
<text x="231.7" y="186.3">RGB</text>
<text x="246.9" y="186.3">RGB</text>
</g>
<g font-size="1.8" fill="#a90000">
<text x="172.5" y="55.3" transform="rotate(-90 172.5 55.3)">1</text>
<text x="187.7" y="55.3" transform="rotate(-90 187.7 55.3)">1</text>
<text x="202.9" y="55.3" transform="rotate(-90 202.9 55.3)">1</text>
<text x="218.2" y="55.3" transform="rotate(-90 218.2 55.3)">1</text>
<text x="233.4" y="55.3" transform="rotate(-90 233.4 55.3)">1</text>
<text x="248.7" y="55.3" transform="rotate(-90 248.7 55.3)">1</text>
<text x="169.9" y="62.9" transform="rotate(-90 169.9 62.9)">2</text>
<text x="172.5" y="62.9" transform="rotate(-90 172.5 62.9)">3</text>
<text x="175" y="62.9" transform="rotate(-90 175 62.9)">4</text>
<text x="185.2" y="62.9" transform="rotate(-90 185.2 62.9)">2</text>
<text x="187.7" y="62.9" transform="rotate(-90 187.7 62.9)">3</text>
<text x="190.2" y="62.9" transform="rotate(-90 190.2 62.9)">4</text>
<text x="200.4" y="62.9" transform="rotate(-90 200.4 62.9)">2</text>
<text x="202.9" y="62.9" transform="rotate(-90 202.9 62.9)">3</text>
<text x="205.5" y="62.9" transform="rotate(-90 205.5 62.9)">4</text>
<text x="215.6" y="62.9" transform="rotate(-90 215.6 62.9)">2</text>
<text x="218.2" y="62.9" transform="rotate(-90 218.2 62.9)">3</text>
<text x="220.7" y="62.9" transform="rotate(-90 220.7 62.9)">4</text>
<text x="230.9" y="62.9" transform="rotate(-90 230.9 62.9)">2</text>
<text x="233.4" y="62.9" transform="rotate(-90 233.4 62.9)">3</text>
<text x="236" y="62.9" transform="rotate(-90 236 62.9)">4</text>
<text x="246.1" y="62.9" transform="rotate(-90 246.1 62.9)">2</text>
<text x="248.7" y="62.9" transform="rotate(-90 248.7 62.9)">3</text>
<text x="251.2" y="62.9" transform="rotate(-90 251.2 62.9)">4</text>
<text x="172.5" y="80.7" transform="rotate(-90 172.5 80.7)">1</text>
<text x="187.7" y="80.7" transform="rotate(-90 187.7 80.7)">1</text>
<text x="202.9" y="80.7" transform="rotate(-90 202.9 80.7)">1</text>
<text x="218.2" y="80.7" transform="rotate(-90 218.2 80.7)">1</text>
<text x="233.4" y="80.7" transform="rotate(-90 233.4 80.7)">1</text>
<text x="248.7" y="80.7" transform="rotate(-90 248.7 80.7)">1</text>
<text x="169.9" y="88.3" transform="rotate(-90 169.9 88.3)">2</text>
<text x="172.5" y="88.3" transform="rotate(-90 172.5 88.3)">3</text>
<text x="175" y="88.3" transform="rotate(-90 175 88.3)">4</text>
<text x="185.2" y="88.3" transform="rotate(-90 185.2 88.3)">2</text>
<text x="187.7" y="88.3" transform="rotate(-90 187.7 88.3)">3</text>
<text x="190.2" y="88.3" transform="rotate(-90 190.2 88.3)">4</text>
<text x="200.4" y="88.3" transform="rotate(-90 200.4 88.3)">2</text>
<text x="202.9" y="88.3" transform="rotate(-90 202.9 88.3)">3</text>
<text x="205.5" y="88.3" transform="rotate(-90 205.5 88.3)">4</text>
<text x="215.6" y="88.3" transform="rotate(-90 215.6 88.3)">2</text>
<text x="218.2" y="88.3" transform="rotate(-90 218.2 88.3)">3</text>
<text x="220.7" y="88.3" transform="rotate(-90 220.7 88.3)">4</text>
<text x="230.9" y="88.3" transform="rotate(-90 230.9 88.3)">2</text>
<text x="233.4" y="88.3" transform="rotate(-90 233.4 88.3)">3</text>
<text x="236" y="88.3" transform="rotate(-90 236 88.3)">4</text>
<text x="246.1" y="88.3" transform="rotate(-90 246.1 88.3)">2</text>
<text x="248.7" y="88.3" transform="rotate(-90 248.7 88.3)">3</text>
<text x="251.2" y="88.3" transform="rotate(-90 251.2 88.3)">4</text>
<text x="68.5" y="101.3">D3</text>
<text x="81" y="99" transform="rotate(-90 81 99)">A3</text>
<text x="86.1" y="99" transform="rotate(-90 86.1 99)">F5</text>
<text x="96.5" y="101.3">A2</text>
<text x="68.6" y="103.9">E3</text>
<text x="68.6" y="106.4">E5</text>
<text x="96.5" y="103.9">A4</text>
<text x="96.5" y="106.4">A1</text>
<text x="172.5" y="106.1" transform="rotate(-90 172.5 106.1)">1</text>
<text x="187.7" y="106.1" transform="rotate(-90 187.7 106.1)">1</text>
<text x="202.9" y="106.1" transform="rotate(-90 202.9 106.1)">1</text>
<text x="218.2" y="106.1" transform="rotate(-90 218.2 106.1)">1</text>
<text x="233.4" y="106.1" transform="rotate(-90 233.4 106.1)">1</text>
<text x="248.7" y="106.1" transform="rotate(-90 248.7 106.1)">1</text>
<text x="68.5" y="111.5">D4</text>
<text x="96.4" y="111.5">B1</text>
<text x="96.5" y="109">A5</text>
<text x="169.9" y="113.7" transform="rotate(-90 169.9 113.7)">2</text>
<text x="172.5" y="113.7" transform="rotate(-90 172.5 113.7)">3</text>
<text x="175" y="113.7" transform="rotate(-90 175 113.7)">4</text>
<text x="185.2" y="113.7" transform="rotate(-90 185.2 113.7)">2</text>
<text x="187.7" y="113.7" transform="rotate(-90 187.7 113.7)">3</text>
<text x="190.2" y="113.7" transform="rotate(-90 190.2 113.7)">4</text>
<text x="200.4" y="113.7" transform="rotate(-90 200.4 113.7)">2</text>
<text x="202.9" y="113.7" transform="rotate(-90 202.9 113.7)">3</text>
<text x="205.5" y="113.7" transform="rotate(-90 205.5 113.7)">4</text>
<text x="215.6" y="113.7" transform="rotate(-90 215.6 113.7)">2</text>
<text x="218.2" y="113.7" transform="rotate(-90 218.2 113.7)">3</text>
<text x="220.7" y="113.7" transform="rotate(-90 220.7 113.7)">4</text>
<text x="230.9" y="113.7" transform="rotate(-90 230.9 113.7)">2</text>
<text x="233.4" y="113.7" transform="rotate(-90 233.4 113.7)">3</text>
<text x="236" y="113.7" transform="rotate(-90 236 113.7)">4</text>
<text x="246.1" y="113.7" transform="rotate(-90 246.1 113.7)">2</text>
<text x="248.7" y="113.7" transform="rotate(-90 248.7 113.7)">3</text>
<text x="251.2" y="113.7" transform="rotate(-90 251.2 113.7)">4</text>
<text x="68.6" y="114">E4</text>
<text x="96.4" y="116.6">C1</text>
<text x="96.4" y="119.1">B6</text>
<text x="96.5" y="114">A6</text>
<text x="68.6" y="121.7">F3</text>
<text x="68.6" y="124.2">F2</text>
<text x="96.4" y="124.2">B2</text>
<text x="96.4" y="126.7">B3</text>
<text x="96.4" y="129.3">C3</text>
<text x="96.4" y="131.8">C2</text>
<text x="172.5" y="131.5" transform="rotate(-90 172.5 131.5)">1</text>
<text x="187.7" y="131.5" transform="rotate(-90 187.7 131.5)">1</text>
<text x="202.9" y="131.5" transform="rotate(-90 202.9 131.5)">1</text>
<text x="218.2" y="131.5" transform="rotate(-90 218.2 131.5)">1</text>
<text x="233.4" y="131.5" transform="rotate(-90 233.4 131.5)">1</text>
<text x="248.7" y="131.5" transform="rotate(-90 248.7 131.5)">1</text>
<text x="96.4" y="134.4">D2</text>
<text x="96.4" y="136.9">D1</text>
<text x="96.5" y="139.4">E2</text>
<text x="96.5" y="142">E1</text>
<text x="169.9" y="139.1" transform="rotate(-90 169.9 139.1)">2</text>
<text x="172.5" y="139.1" transform="rotate(-90 172.5 139.1)">3</text>
<text x="175" y="139.1" transform="rotate(-90 175 139.1)">4</text>
<text x="185.2" y="139.1" transform="rotate(-90 185.2 139.1)">2</text>
<text x="187.7" y="139.1" transform="rotate(-90 187.7 139.1)">3</text>
<text x="190.2" y="139.1" transform="rotate(-90 190.2 139.1)">4</text>
<text x="200.4" y="139.1" transform="rotate(-90 200.4 139.1)">2</text>
<text x="202.9" y="139.1" transform="rotate(-90 202.9 139.1)">3</text>
<text x="205.5" y="139.1" transform="rotate(-90 205.5 139.1)">4</text>
<text x="215.6" y="139.1" transform="rotate(-90 215.6 139.1)">2</text>
<text x="218.2" y="139.1" transform="rotate(-90 218.2 139.1)">3</text>
<text x="220.7" y="139.1" transform="rotate(-90 220.7 139.1)">4</text>
<text x="230.9" y="139.1" transform="rotate(-90 230.9 139.1)">2</text>
<text x="233.4" y="139.1" transform="rotate(-90 233.4 139.1)">3</text>
<text x="236" y="139.1" transform="rotate(-90 236 139.1)">4</text>
<text x="246.1" y="139.1" transform="rotate(-90 246.1 139.1)">2</text>
<text x="248.7" y="139.1" transform="rotate(-90 248.7 139.1)">3</text>
<text x="251.2" y="139.1" transform="rotate(-90 251.2 139.1)">4</text>
<text x="96.5" y="149.6">E6</text>
<text x="96.5" y="144.5">F1</text>
<text x="96.5" y="147.1">F6</text>
<text x="96.4" y="152.1">D5</text>
<text x="96.4" y="154.7">D6</text>
<text x="96.4" y="157.2">C4</text>
<text x="96.4" y="159.8">C6</text>
<text x="172.5" y="156.9" transform="rotate(-90 172.5 156.9)">1</text>
<text x="187.7" y="156.9" transform="rotate(-90 187.7 156.9)">1</text>
<text x="202.9" y="156.9" transform="rotate(-90 202.9 156.9)">1</text>
<text x="218.2" y="156.9" transform="rotate(-90 218.2 156.9)">1</text>
<text x="233.4" y="156.9" transform="rotate(-90 233.4 156.9)">1</text>
<text x="248.7" y="156.9" transform="rotate(-90 248.7 156.9)">1</text>
<text x="96.4" y="162.3">C5</text>
<text x="96.4" y="164.8">B4</text>
<text x="96.4" y="167.4">B5</text>
<text x="169.9" y="164.5" transform="rotate(-90 169.9 164.5)">2</text>
<text x="172.5" y="164.5" transform="rotate(-90 172.5 164.5)">3</text>
<text x="175" y="164.5" transform="rotate(-90 175 164.5)">4</text>
<text x="185.2" y="164.5" transform="rotate(-90 185.2 164.5)">2</text>
<text x="187.7" y="164.5" transform="rotate(-90 187.7 164.5)">3</text>
<text x="190.2" y="164.5" transform="rotate(-90 190.2 164.5)">4</text>
<text x="200.4" y="164.5" transform="rotate(-90 200.4 164.5)">2</text>
<text x="202.9" y="164.5" transform="rotate(-90 202.9 164.5)">3</text>
<text x="205.5" y="164.5" transform="rotate(-90 205.5 164.5)">4</text>
<text x="215.6" y="164.5" transform="rotate(-90 215.6 164.5)">2</text>
<text x="218.2" y="164.5" transform="rotate(-90 218.2 164.5)">3</text>
<text x="220.7" y="164.5" transform="rotate(-90 220.7 164.5)">4</text>
<text x="230.9" y="164.5" transform="rotate(-90 230.9 164.5)">2</text>
<text x="233.4" y="164.5" transform="rotate(-90 233.4 164.5)">3</text>
<text x="236" y="164.5" transform="rotate(-90 236 164.5)">4</text>
<text x="246.1" y="164.5" transform="rotate(-90 246.1 164.5)">2</text>
<text x="248.7" y="164.5" transform="rotate(-90 248.7 164.5)">3</text>
<text x="251.2" y="164.5" transform="rotate(-90 251.2 164.5)">4</text>
<text x="172.5" y="182.3" transform="rotate(-90 172.5 182.3)">1</text>
<text x="187.7" y="182.3" transform="rotate(-90 187.7 182.3)">1</text>
<text x="202.9" y="182.3" transform="rotate(-90 202.9 182.3)">1</text>
<text x="218.2" y="182.3" transform="rotate(-90 218.2 182.3)">1</text>
<text x="233.4" y="182.3" transform="rotate(-90 233.4 182.3)">1</text>
<text x="248.7" y="182.3" transform="rotate(-90 248.7 182.3)">1</text>
<text x="169.9" y="189.9" transform="rotate(-90 169.9 189.9)">2</text>
<text x="172.5" y="189.9" transform="rotate(-90 172.5 189.9)">3</text>
<text x="175" y="189.9" transform="rotate(-90 175 189.9)">4</text>
<text x="185.2" y="189.9" transform="rotate(-90 185.2 189.9)">2</text>
<text x="187.7" y="189.9" transform="rotate(-90 187.7 189.9)">3</text>
<text x="190.2" y="189.9" transform="rotate(-90 190.2 189.9)">4</text>
<text x="200.4" y="189.9" transform="rotate(-90 200.4 189.9)">2</text>
<text x="202.9" y="189.9" transform="rotate(-90 202.9 189.9)">3</text>
<text x="205.5" y="189.9" transform="rotate(-90 205.5 189.9)">4</text>
<text x="215.6" y="189.9" transform="rotate(-90 215.6 189.9)">2</text>
<text x="218.2" y="189.9" transform="rotate(-90 218.2 189.9)">3</text>
<text x="220.7" y="189.9" transform="rotate(-90 220.7 189.9)">4</text>
<text x="230.9" y="189.9" transform="rotate(-90 230.9 189.9)">2</text>
<text x="233.4" y="189.9" transform="rotate(-90 233.4 189.9)">3</text>
<text x="236" y="189.9" transform="rotate(-90 236 189.9)">4</text>
<text x="246.1" y="189.9" transform="rotate(-90 246.1 189.9)">2</text>
<text x="248.7" y="189.9" transform="rotate(-90 248.7 189.9)">3</text>
<text x="251.2" y="189.9" transform="rotate(-90 251.2 189.9)">4</text>
</g>
</svg>
